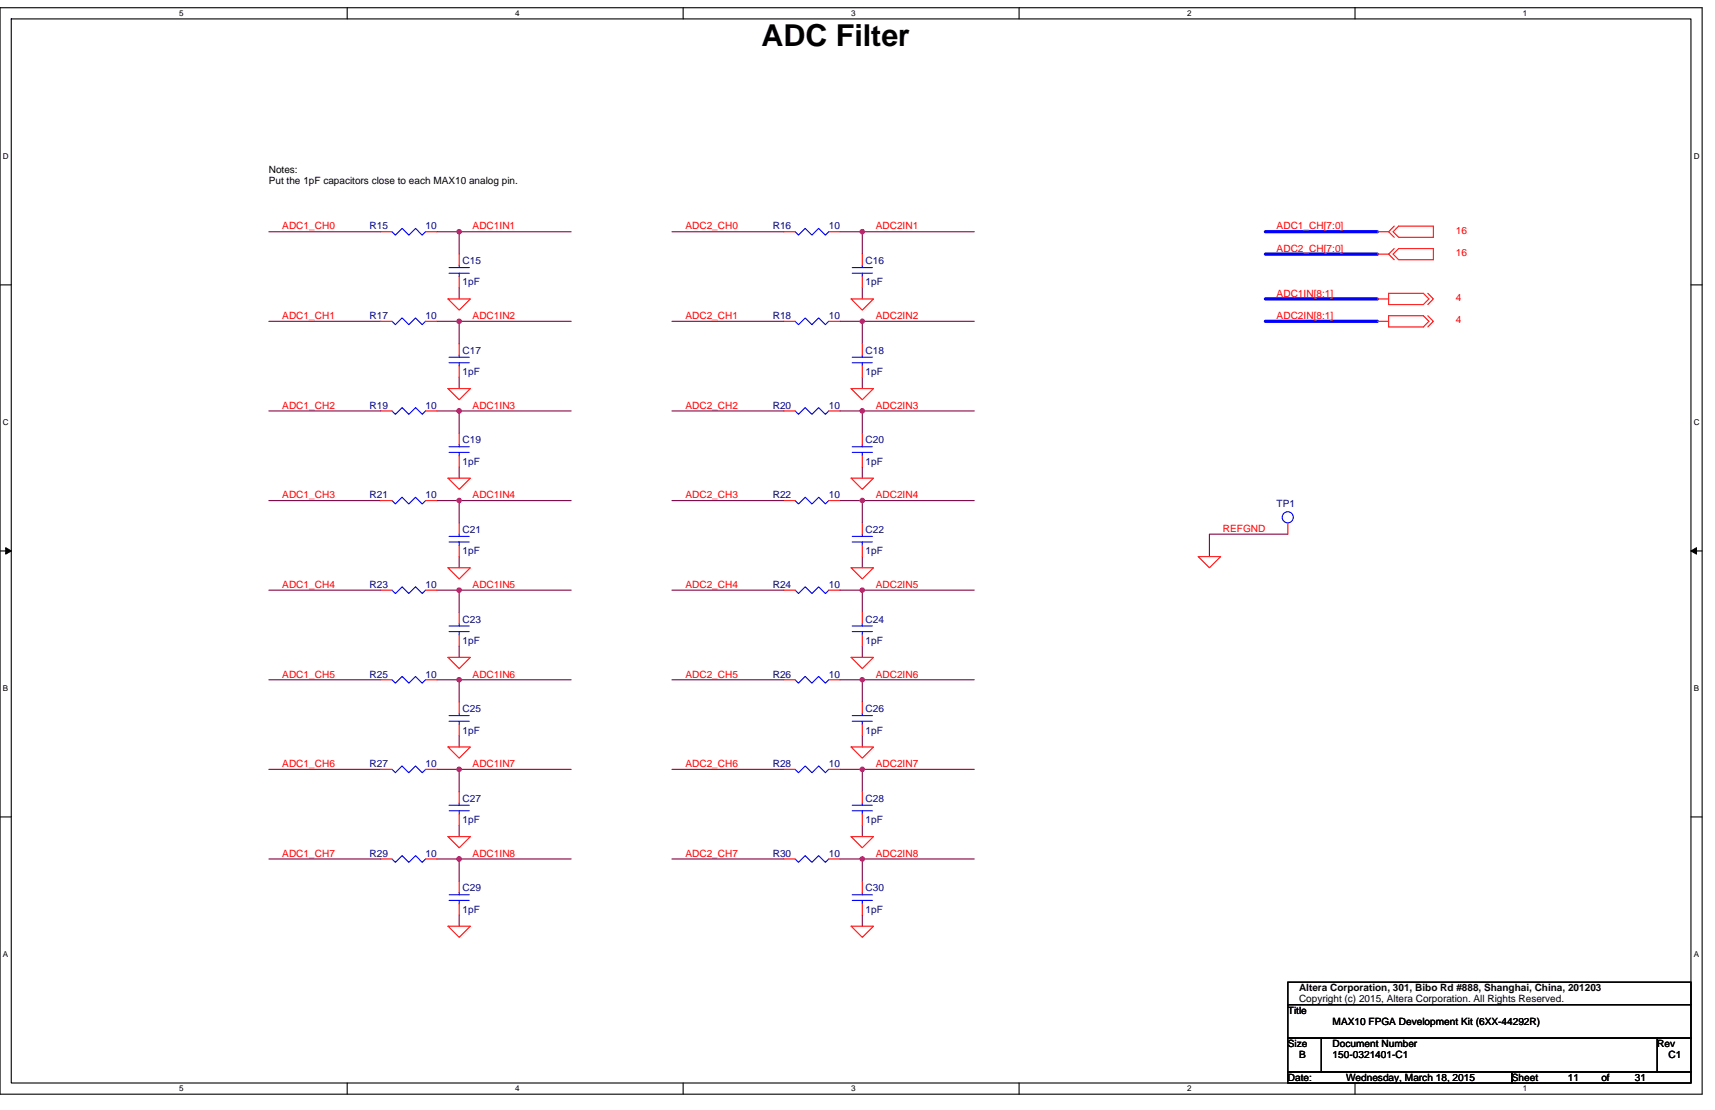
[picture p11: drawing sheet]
<svg xmlns="http://www.w3.org/2000/svg" width="432mm" height="279mm" viewBox="0 0 432 279" stroke-linecap="round" stroke-linejoin="round" font-family="sans-serif">
<path d="M0 1.9h428.6v273.5h-428.6zM2.8 4.8h422.9v267.8h-422.9z" fill="none" stroke="#000" stroke-width=".28"/>
<g fill="#fff">
<path d="M45.1 2.2h1.1v2.3h-1.1z"/>
<path d="M45.1 272.9h1.1v2.3h-1.1z"/>
</g>
<path d="M87.4 1.9v2.9M87.4 272.6v2.8" fill="none" stroke="#000" stroke-width=".28"/>
<g fill="#fff">
<path d="M129.7 2.2h1.1v2.3h-1.1z"/>
<path d="M129.7 272.9h1.1v2.3h-1.1z"/>
</g>
<path d="M172 1.9v2.9M172 272.6v2.8" fill="none" stroke="#000" stroke-width=".28"/>
<g fill="#fff">
<path d="M214.3 2.2h1.1v2.3h-1.1z"/>
<path d="M214.3 272.9h1.1v2.3h-1.1z"/>
</g>
<path d="M256.6 1.9v2.9M256.6 272.6v2.8" fill="none" stroke="#000" stroke-width=".28"/>
<g fill="#fff">
<path d="M298.9 2.2h1.1v2.3h-1.1z"/>
<path d="M298.9 272.9h1.1v2.3h-1.1z"/>
</g>
<path d="M341.2 1.9v2.9M341.2 272.6v2.8" fill="none" stroke="#000" stroke-width=".28"/>
<g fill="#fff">
<path d="M383.5 2.2h1.1v2.3h-1.1z"/>
<path d="M383.5 272.9h1.1v2.3h-1.1z"/>
<path d="M.7 38.2h1.5v2.3h-1.5z"/>
<path d="M426.5 38.2h1.4v2.3h-1.4z"/>
<path d="M.7 105.2h1.5v2.2h-1.5z"/>
<path d="M426.5 105.2h1.4v2.2h-1.4z"/>
</g>
<path d="M0 71.7h2.8M425.7 71.7h2.9" fill="none" stroke="#000" stroke-width=".28"/>
<g fill="#fff">
<path d="M.7 172.1h1.4v2.3h-1.4z"/>
<path d="M426.5 172.1h1.3v2.3h-1.3z"/>
</g>
<path d="M0 138.7h2.8M425.7 138.7h2.9" fill="none" stroke="#000" stroke-width=".28"/>
<path d="M1.4 137.9l1.4 .8-1.4 .8zM425.7 138.7l1.4-.8v1.6z" fill="#000" stroke="#000" stroke-width=".25"/>
<g fill="#fff">
<path d="M.7 239.1h1.4v2.3h-1.4z"/>
<path d="M426.4 239.1h1.4v2.3h-1.4z"/>
</g>
<path d="M0 205.6h2.8M425.7 205.6h2.9M324.3 247.2h101.4v5.7h-101.4zM324.3 252.9h101.4v8.4h-101.4zM324.3 261.3h8.4v8.5h-8.4zM324.3 269.8h56.3v2.8h-56.3zM332.7 261.3h84.6v8.5h-84.6zM380.6 269.8h45.1v2.8h-45.1zM417.3 261.3h8.4v8.5h-8.4z" fill="none" stroke="#000" stroke-width=".28"/>
<g fill="none" stroke="#800040" stroke-width=".28">
<path d="M67.7 58.3h28.2M110 58.3h5.6M115.6 58.3v5.7M115.6 58.3h28.2M169.2 58.3h28.2M211.5 58.3h5.6M217.1 58.3v5.7M217.1 58.3h28.2M115.6 72.4v2.8M217.1 72.4v2.8M67.7 80.9h28.2M110 80.9h5.6"/>
<path d="M115.6 80.9v5.6M115.6 95v2.8M115.6 80.9h28.2M169.2 80.9h28.2M211.5 80.9h5.6M217.1 95v2.8M217.1 80.9v5.6M217.1 80.9h28.2M67.7 103.4h28.2M110 103.4h5.6M115.6 117.5v2.9M115.6 103.4v5.7"/>
<path d="M115.6 103.4h28.2M169.2 103.4h28.2M211.5 103.4h5.6M217.1 103.4v5.7M217.1 117.5v2.9M217.1 103.4h28.2M67.7 126h28.2M110 126h5.6M115.6 126v5.6M115.6 126h28.2M169.2 126h28.2M211.5 126h5.6"/>
<path d="M217.1 126v5.6M217.1 126h28.2M324.3 134.5h-19.8v5.6M67.7 148.5h28.2M110 148.5h5.6M115.6 140.1v2.8M115.6 148.5v5.7M115.6 148.5h28.2M169.2 148.5h28.2M211.5 148.5h5.6M217.1 140.1v2.8M217.1 148.5v5.7"/>
<path d="M217.1 148.5h28.2M67.7 171.1h28.2M110 171.1h5.6M115.6 162.6v2.9M115.6 171.1v5.6M115.6 171.1h28.2M169.2 171.1h28.2M211.5 171.1h5.6M217.1 162.6v2.9M217.1 171.1v5.6M217.1 171.1h28.2M67.7 193.7h28.2"/>
<path d="M110 193.7h5.6M115.6 185.2v2.8M115.6 193.7v5.6M115.6 193.7h28.2M169.2 193.7h28.2M211.5 193.7h5.6M217.1 185.2v2.8M217.1 193.7v5.6M217.1 193.7h28.2M67.7 216.2h28.2M110 216.2h5.6M115.6 207.8v2.8"/>
<path d="M115.6 216.2v5.6M115.6 216.2h28.2M169.2 216.2h28.2M211.5 216.2h5.6M217.1 207.8v2.8M217.1 216.2v5.6M217.1 216.2h28.2M115.6 230.3v2.8M217.1 230.3v2.8"/>
</g>
<g fill="#f0f" stroke="#f0f" stroke-width=".28">
<circle cx="115.6" cy="58.3" r=".56"/>
<circle cx="115.6" cy="80.9" r=".56"/>
<circle cx="115.6" cy="103.4" r=".57"/>
<circle cx="115.6" cy="126" r=".56"/>
<circle cx="115.6" cy="148.5" r=".56"/>
<circle cx="115.6" cy="171.1" r=".56"/>
<circle cx="115.6" cy="193.7" r=".56"/>
<circle cx="115.6" cy="216.2" r=".57"/>
<circle cx="217.1" cy="58.3" r=".55"/>
<circle cx="217.1" cy="80.9" r=".55"/>
<circle cx="217.1" cy="103.4" r=".56"/>
<circle cx="217.1" cy="126" r=".55"/>
<circle cx="217.1" cy="148.5" r=".55"/>
<circle cx="217.1" cy="171.1" r=".55"/>
<circle cx="217.1" cy="193.7" r=".55"/>
<circle cx="217.1" cy="216.2" r=".56"/>
</g>
<path d="M318.6 58.3h28.2M318.6 64h28.2M318.6 75.2h28.2M318.6 80.9h28.2" fill="none" stroke="#00f" stroke-width=".83"/>
<g fill="none" stroke="#f00" stroke-width=".28">
<path d="M95.9 58.3h2.8M107.1 58.3h2.9M197.4 58.3h2.8M208.7 58.3h2.8M346.8 58.3h2.8M349.6 58.3l1.4 1.4M351 56.9l-1.4 1.4M352.1 56.9h8.8v2.8h-8.8l-1.3-1.4zM112.8 75.2h5.6l-2.8 2.9zM115.6 64v2.8M115.6 69.6v2.8M214.3 75.2h5.6l-2.8 2.9z"/>
<path d="M217.1 64v2.8M217.1 69.6v2.8M346.8 64h2.8M346.8 75.2h2.8M349.6 64l1.4 1.4M349.6 73.8h8.8l1.4 1.4-1.4 1.5h-8.8zM349.6 79.5h8.8l1.4 1.4-1.4 1.4h-8.8zM351 62.6l-1.4 1.4M352.1 62.6h8.8v2.8h-8.8l-1.3-1.4zM359.5 73.8l1.4 1.4-1.4 1.5M359.5 79.5l1.4 1.4-1.4 1.4M95.9 80.9h2.8"/>
<path d="M107.1 80.9h2.9M112.8 97.8h5.6l-2.8 2.8zM115.6 86.5v2.8M115.6 92.2v2.8M197.4 80.9h2.8M208.7 80.9h2.8M214.3 97.8h5.6l-2.8 2.8zM217.1 86.5v2.8M217.1 92.2v2.8M346.8 80.9h2.8M95.9 103.4h2.8M107.1 103.4h2.9"/>
<path d="M115.6 109.1v2.8M115.6 114.7v2.8M197.4 103.4h2.8M208.7 103.4h2.8M217.1 109.1v2.8M217.1 114.7v2.8M95.9 126h2.8M107.1 126h2.9M112.8 120.4h5.6l-2.8 2.8zM115.6 131.6v2.9M115.6 137.3v2.8M197.4 126h2.8"/>
<path d="M208.7 126h2.8M214.3 120.4h5.6l-2.8 2.8zM217.1 131.6v2.9M217.1 137.3v2.8M324.3 131.6v2.9M95.9 148.5h2.8M107.1 148.5h2.9M112.8 142.9h5.6l-2.8 2.8zM115.6 154.2v2.8M115.6 159.8v2.8M197.4 148.5h2.8M208.7 148.5h2.8"/>
<path d="M214.3 142.9h5.6l-2.8 2.8zM217.1 154.2v2.8M217.1 159.8v2.8M301.7 140.1h5.6l-2.8 2.8zM95.9 171.1h2.8M107.1 171.1h2.9M112.8 165.5h5.6l-2.8 2.8zM115.6 176.7v2.9M197.4 171.1h2.8M208.7 171.1h2.8M214.3 165.5h5.6l-2.8 2.8zM217.1 176.7v2.9"/>
<path d="M95.9 193.7h2.8M107.1 193.7h2.9M112.8 188h5.6l-2.8 2.8zM115.6 182.4v2.8M115.6 199.3v2.8M197.4 193.7h2.8M208.7 193.7h2.8M214.3 188h5.6l-2.8 2.8zM217.1 199.3v2.8M217.1 182.4v2.8M95.9 216.2h2.8M107.1 216.2h2.9"/>
<path d="M112.8 210.6h5.6l-2.8 2.8zM115.6 204.9v2.9M197.4 216.2h2.8M208.7 216.2h2.8M214.3 210.6h5.6l-2.8 2.8zM217.1 204.9v2.9M112.8 233.1h5.6l-2.8 2.8zM115.6 221.8v2.9M115.6 227.5v2.8M214.3 233.1h5.6l-2.8 2.8zM217.1 221.8v2.9M217.1 227.5v2.8"/>
</g>
<g fill="none" stroke="#00f" stroke-width=".28">
<path d="M98.7 58.3l.8 .9 1.7-1.7 1.7 1.7 1.7-1.7 1.7 1.7 .8-.9M200.2 58.3l.8 .9 1.7-1.7 1.7 1.7 1.7-1.7 1.7 1.7 .9-.9M113.1 68.8h5.1M113.1 67.4h5.1M115.6 66.8v.6M115.6 68.8v.8M214.6 68.8h5M214.6 67.4h5M217.1 66.8v.6M217.1 68.8v.8M98.7 80.9l.8 .8 1.7-1.7 1.7 1.7 1.7-1.7 1.7 1.7 .8-.8M113.1 91.3h5.1"/>
<path d="M113.1 89.9h5.1M115.6 89.3v.6M115.6 91.3v.9M200.2 80.9l.8 .8 1.7-1.7 1.7 1.7 1.7-1.7 1.7 1.7 .9-.8M214.6 91.3h5M214.6 89.9h5M217.1 89.3v.6M217.1 91.3v.9M98.7 103.4l.8 .9 1.7-1.7 1.7 1.7 1.7-1.7 1.7 1.7 .8-.9M113.1 113.9h5.1M113.1 112.5h5.1M115.6 111.9v.6"/>
<path d="M115.6 113.9v.8M200.2 103.4l.8 .9 1.7-1.7 1.7 1.7 1.7-1.7 1.7 1.7 .9-.9M214.6 113.9h5M214.6 112.5h5M217.1 111.9v.6M217.1 113.9v.8M98.7 126l.8 .9 1.7-1.7 1.7 1.7 1.7-1.7 1.7 1.7 .8-.9M113.1 136.4h5.1M113.1 135h5.1M115.6 134.5v.5M115.6 136.4v.9M200.2 126l.8 .9 1.7-1.7 1.7 1.7 1.7-1.7 1.7 1.7 .9-.9"/>
<path d="M214.6 136.4h5M214.6 135h5M217.1 134.5v.5M217.1 136.4v.9M98.7 148.5l.8 .9 1.7-1.7 1.7 1.7 1.7-1.7 1.7 1.7 .8-.9M113.1 159h5.1M113.1 157.6h5.1M115.6 157v.6M115.6 159v.8M200.2 148.5l.8 .9 1.7-1.7 1.7 1.7 1.7-1.7 1.7 1.7 .9-.9M214.6 159h5M214.6 157.6h5"/>
<path d="M217.1 157v.6M217.1 159v.8M98.7 171.1l.8 .9 1.7-1.7 1.7 1.7 1.7-1.7 1.7 1.7 .8-.9M115.6 179.6v.5M200.2 171.1l.8 .9 1.7-1.7 1.7 1.7 1.7-1.7 1.7 1.7 .9-.9M217.1 179.6v.5M98.7 193.7l.8 .8 1.7-1.7 1.7 1.7 1.7-1.7 1.7 1.7 .8-.8M113.1 181.5h5.1M113.1 180.1h5.1M115.6 181.5v.9M200.2 193.7l.8 .8 1.7-1.7 1.7 1.7 1.7-1.7 1.7 1.7 .9-.8M214.6 181.5h5"/>
<path d="M214.6 180.1h5M217.1 181.5v.9M98.7 216.2l.8 .9 1.7-1.7 1.7 1.7 1.7-1.7 1.7 1.7 .8-.9M113.1 204.1h5.1M113.1 202.7h5.1M115.6 202.1v.6M115.6 204.1v.8M200.2 216.2l.8 .9 1.7-1.7 1.7 1.7 1.7-1.7 1.7 1.7 .9-.9M214.6 204.1h5M214.6 202.7h5M217.1 202.1v.6M217.1 204.1v.8"/>
<path d="M113.1 226.7h5.1M113.1 225.2h5.1M115.6 224.7v.5M115.6 226.7v.8M214.6 226.7h5M214.6 225.2h5M217.1 224.7v.5M217.1 226.7v.8"/>
<circle cx="324.2" cy="130.2" r="1.4"/>
</g>
<text font-size="7.6" x="191.7" y="11.6">ADC Filter</text>
<g font-size="2.5">
<text x="67.7" y="43.7">Notes:</text>
<text x="67.7" y="46.3">Put the 1pF capacitors close to each MAX10 analog pin.</text>
<text x="327.1" y="249.6">Altera Corporation, 301, Bibo Rd #888, Shanghai, China, 201203</text>
<text x="324.3" y="255.1">Title</text>
<text x="327.1" y="252.3">Copyright (c) 2015, Altera Corporation. All Rights Reserved.</text>
<text x="335.5" y="257.9">MAX10 FPGA Development Kit (6XX-44292R)</text>
<text x="324.3" y="263.6">Size</text>
<text x="335.5" y="263.6">Document Number</text>
<text x="417.3" y="263.6">Rev</text>
<text x="327.1" y="266.4">B</text>
<text x="335.5" y="266.4">150-0321401-C1</text>
<text x="420.1" y="266.4">C1</text>
<text x="324.3" y="272">Date:</text>
<text x="338.9" y="272">Wednesday, March 18, 2015</text>
<text x="380.6" y="272">Sheet</text>
<text x="394.7" y="272">11</text>
<text x="403.2" y="272">of</text>
<text x="411.6" y="272">31</text>
</g>
<g font-size="2.5" fill="#f00">
<text x="71.1" y="57.8">ADC1_CH0</text>
<text x="119" y="57.8">ADC1IN1</text>
<text x="172.6" y="57.8">ADC2_CH0</text>
<text x="220.5" y="57.8">ADC2IN1</text>
<text x="321.4" y="57.8">ADC1_CH[7:0]</text>
<text x="366.5" y="58.9">16</text>
<text x="321.4" y="63.4">ADC2_CH[7:0]</text>
<text x="366.5" y="64.5">16</text>
<text x="321.4" y="74.7">ADC1IN[8:1]</text>
<text x="366.5" y="75.8">4</text>
<text x="71.1" y="80.3">ADC1_CH1</text>
<text x="119" y="80.3">ADC1IN2</text>
<text x="172.6" y="80.3">ADC2_CH1</text>
<text x="220.5" y="80.3">ADC2IN2</text>
<text x="321.4" y="80.3">ADC2IN[8:1]</text>
<text x="366.5" y="81.4">4</text>
<text x="71.1" y="102.9">ADC1_CH2</text>
<text x="119" y="102.9">ADC1IN3</text>
<text x="172.6" y="102.9">ADC2_CH2</text>
<text x="220.5" y="102.9">ADC2IN3</text>
<text x="71.1" y="125.4">ADC1_CH3</text>
<text x="119" y="125.4">ADC1IN4</text>
<text x="172.6" y="125.4">ADC2_CH3</text>
<text x="220.5" y="125.4">ADC2IN4</text>
<text x="307.9" y="133.9">REFGND</text>
<text x="71.1" y="148">ADC1_CH4</text>
<text x="119" y="148">ADC1IN5</text>
<text x="172.6" y="148">ADC2_CH4</text>
<text x="220.5" y="148">ADC2IN5</text>
<text x="71.1" y="170.5">ADC1_CH5</text>
<text x="119" y="170.5">ADC1IN6</text>
<text x="172.6" y="170.5">ADC2_CH5</text>
<text x="220.5" y="170.5">ADC2IN6</text>
<text x="71.1" y="193.1">ADC1_CH6</text>
<text x="119" y="193.1">ADC1IN7</text>
<text x="172.6" y="193.1">ADC2_CH6</text>
<text x="220.5" y="193.1">ADC2IN7</text>
<text x="71.1" y="215.6">ADC1_CH7</text>
<text x="119" y="215.6">ADC1IN8</text>
<text x="172.6" y="215.6">ADC2_CH7</text>
<text x="220.5" y="215.6">ADC2IN8</text>
</g>
<g font-size="2.5" fill="#000080">
<text x="93" y="57.8">R15</text>
<text x="107.1" y="57.8">10</text>
<text x="194.6" y="57.8">R16</text>
<text x="208.7" y="57.8">10</text>
<text x="116.5" y="66.5">C15</text>
<text x="116.5" y="71.9">1pF</text>
<text x="218" y="66.5">C16</text>
<text x="218" y="71.9">1pF</text>
<text x="93" y="80.3">R17</text>
<text x="107.1" y="80.3">10</text>
<text x="194.6" y="80.3">R18</text>
<text x="208.7" y="80.3">10</text>
<text x="116.5" y="89">C17</text>
<text x="218" y="89">C18</text>
<text x="116.5" y="94.4">1pF</text>
<text x="218" y="94.4">1pF</text>
<text x="93" y="102.9">R19</text>
<text x="107.1" y="102.9">10</text>
<text x="194.6" y="102.9">R20</text>
<text x="208.7" y="102.9">10</text>
<text x="116.5" y="111.6">C19</text>
<text x="218" y="111.6">C20</text>
<text x="116.5" y="117">1pF</text>
<text x="218" y="117">1pF</text>
<text x="93" y="125.4">R21</text>
<text x="107.1" y="125.4">10</text>
<text x="194.6" y="125.4">R22</text>
<text x="208.7" y="125.4">10</text>
<text x="321.4" y="127.7">TP1</text>
<text x="116.5" y="134.2">C21</text>
<text x="218" y="134.2">C22</text>
<text x="116.5" y="139.5">1pF</text>
<text x="218" y="139.5">1pF</text>
<text x="93" y="148">R23</text>
<text x="107.1" y="148">10</text>
<text x="194.6" y="148">R24</text>
<text x="208.7" y="148">10</text>
<text x="116.5" y="156.7">C23</text>
<text x="218" y="156.7">C24</text>
<text x="116.5" y="162.1">1pF</text>
<text x="218" y="162.1">1pF</text>
<text x="93" y="170.5">R25</text>
<text x="107.1" y="170.5">10</text>
<text x="194.6" y="170.5">R26</text>
<text x="208.7" y="170.5">10</text>
<text x="116.5" y="179.3">C25</text>
<text x="218" y="179.3">C26</text>
<text x="116.5" y="184.6">1pF</text>
<text x="218" y="184.6">1pF</text>
<text x="93" y="193.1">R27</text>
<text x="107.1" y="193.1">10</text>
<text x="194.6" y="193.1">R28</text>
<text x="208.7" y="193.1">10</text>
<text x="116.5" y="201.8">C27</text>
<text x="218" y="201.8">C28</text>
<text x="116.5" y="207.2">1pF</text>
<text x="218" y="207.2">1pF</text>
<text x="93" y="215.6">R29</text>
<text x="107.1" y="215.6">10</text>
<text x="194.6" y="215.6">R30</text>
<text x="208.7" y="215.6">10</text>
<text x="116.5" y="224.4">C29</text>
<text x="218" y="224.4">C30</text>
<text x="116.5" y="229.7">1pF</text>
<text x="218" y="229.7">1pF</text>
</g>
<g font-size="2">
<text x="45.1" y="4.1">5</text>
<text x="129.7" y="4.1">4</text>
<text x="214.3" y="4.1">3</text>
<text x="298.9" y="4.1">2</text>
<text x="383.5" y="4.1">1</text>
<text x=".7" y="40">D</text>
<text x="426.5" y="40">D</text>
<text x=".7" y="107">C</text>
<text x="426.5" y="107">C</text>
<text x=".7" y="174">B</text>
<text x="426.5" y="174">B</text>
<text x=".7" y="240.9">A</text>
<text x="426.5" y="240.9">A</text>
<text x="45.1" y="274.7">5</text>
<text x="129.7" y="274.7">4</text>
<text x="214.3" y="274.7">3</text>
<text x="298.9" y="274.7">2</text>
<text x="383.5" y="274.7">1</text>
</g>
</svg>
